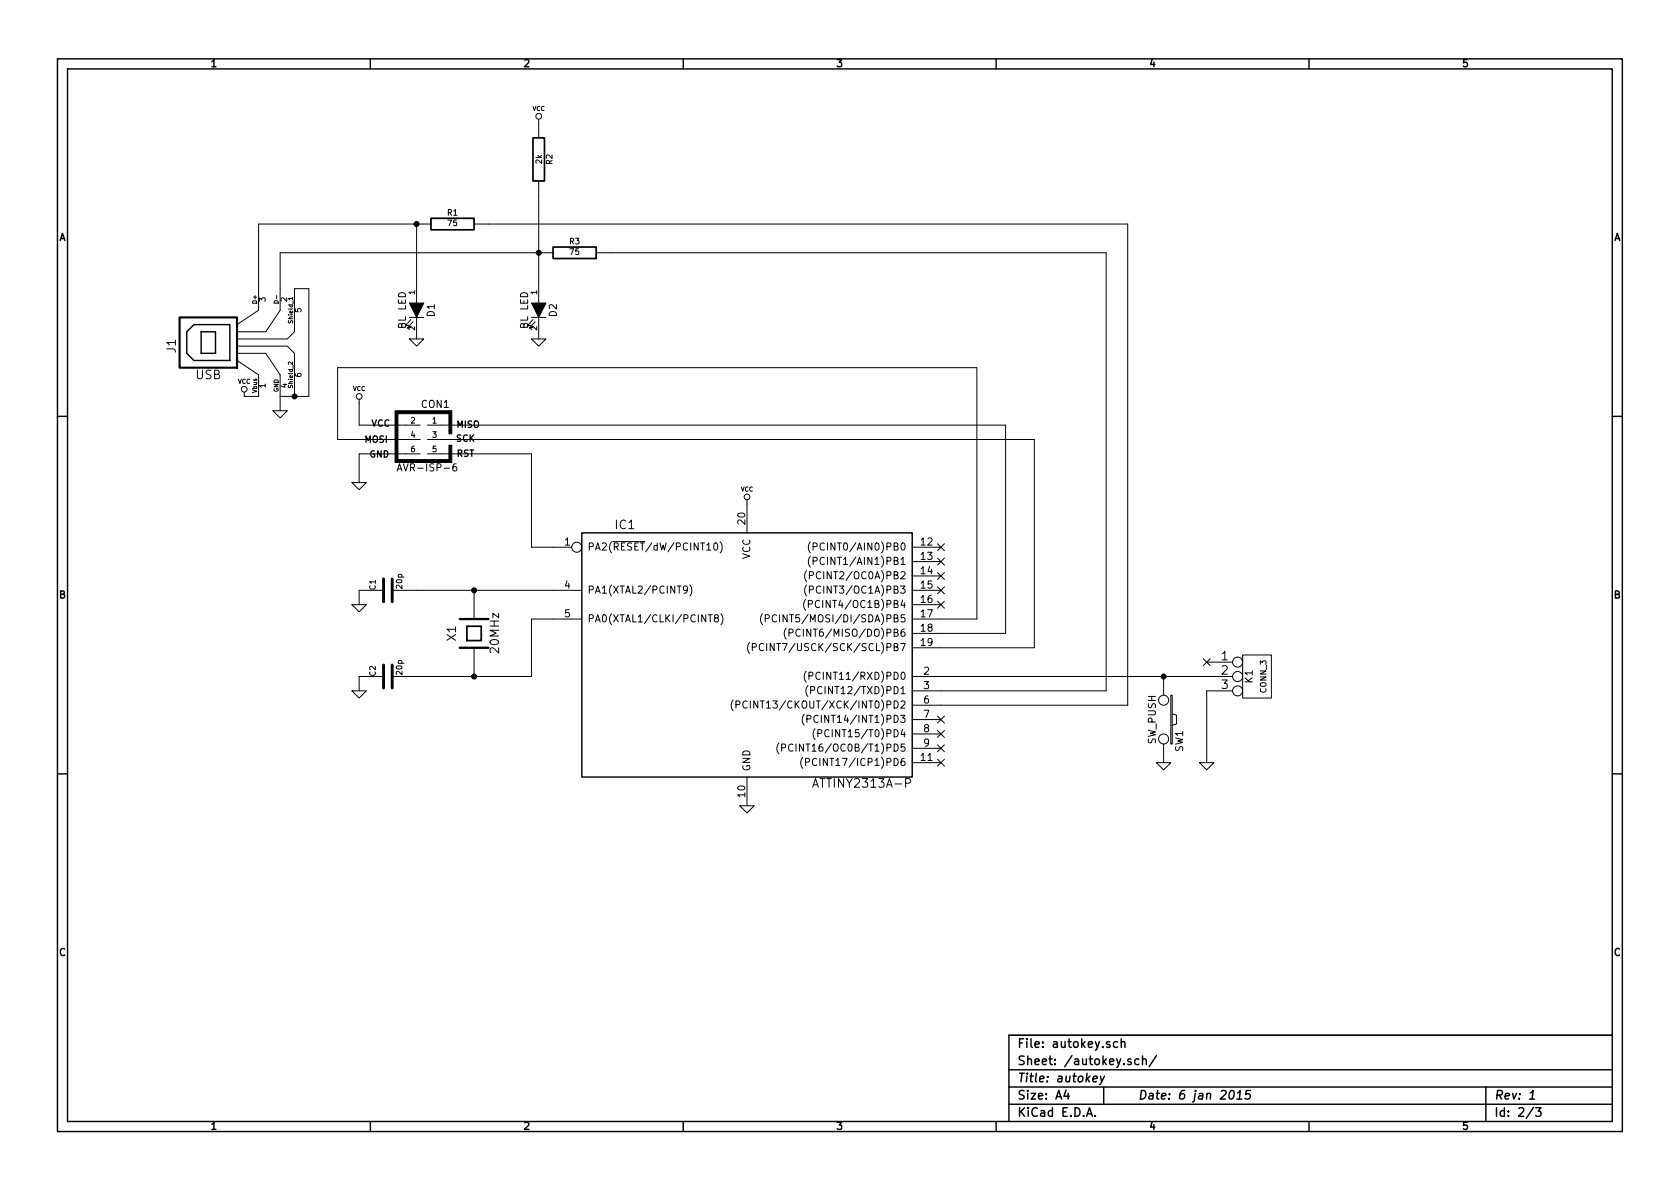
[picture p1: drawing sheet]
<svg xmlns="http://www.w3.org/2000/svg" width="297mm" height="210mm" viewBox="0 0 297 210" stroke-linecap="round" stroke-linejoin="round" font-family="sans-serif">
<g fill="none" stroke="#000" stroke-width=".25">
<path d="M10.2 10.4h276.6v189.7h-276.6zM11.9 12.2h273.2v186.1h-273.2zM65.5 10.4v1.8M120.8 10.4v1.8M176.1 10.4v1.8M231.4 10.4v1.8M34.3 57.4h6.3v6.3h-6.3l-1.3-1.2v-3.8zM35.6 58.7v3.8zM35.6 58.7h2.5zM38.1 58.7v3.8zM10.2 73.6h1.7M35.6 62.5h2.5z"/>
<path d="M285.1 73.6h1.7M102.9 94.2h58.4v43.2h-58.4zM10.2 136.8h1.7M285.1 136.8h1.7M65.5 198.3v1.8M120.8 198.3v1.8M176.1 198.3v1.8M178.4 189.2h106.7M178.4 195.3h106.7M178.4 192.2h106.7M188.5 192.8l-.4 1h1M188.8 193.3v1.1"/>
<path d="M192.1 197.4l.5-1.5 .5 1.5M192.3 197h.7M193.2 190.8l.8-.1v-.3h-.6l-.2 .7 .2 .2 .5-.1M193.6 197.3v.1M194.6 190.3l.2 1M195.1 192.2v3.1M195.3 190.3l-.7 1.4-.2 .1M197.6 184.3a.48 .48 0 0 0-.6 0v.8l.2 .1 .4-.1M198.2 184.3h.1a.36 .36 0 0 1 .6 .1v.8M198.2 183.7v1.5M200 187.3l-.4-.1-.2 .3 .1 .2 .5 .1v.4h-.6M201.4 187.3a.48 .48 0 0 0-.7 .1v.7l.2 .2 .5-.1"/>
<path d="M202 187.4l.1-.1a.36 .36 0 0 1 .6 .2v.8M202 186.7v1.6M204.5 186.7l-1.3 1.9M217.6 193l.3-.2a.88 .88 0 0 1-.3 1.6l-.3-.3a1.19 1.19 0 0 1 .3-1.1zM218.7 194.4h.9M218.8 193.3l.5-.5-.2 1.6M221.1 192.8h-.7l-.2 .8 .2-.2 .6 .1 .1 .2-.2 .5-.2 .2-.6-.2M231.4 198.3v1.8M262.7 192.2v6.1M270.4 194.4h.9M270.6 193.3l.5-.5-.2 1.6M271.1 195.8l-1.3 2"/>
<path d="M271.5 195.9h1l-.5 .6 .4 .1v.7l-.2 .1-.7-.1M285.1 183.1h-106.7v15.2"/>
</g>
<g fill="none" stroke="#000" stroke-width=".18">
<path d="M73.7 39.6v14M76.2 39.6h-30.5v15.3l-3.8 2.5M83.8 39.6h115.6v85.1h-38.1M95.2 21.1v3.3M95.2 32v21.6M41.9 59.9h8.9l1.3-1.2v-7.7h2.5v19.1h-5.1M51.7 52.6v.4M72.4 59.9h2.5l-1.2 1.3zM72.4 56.1h2.5M72.6 56.5l-1 1.2 .7-.2M73 56.9l-1 1.1 .6-.1M73.7 56.1v3.8"/>
<path d="M94 59.9h2.5l-1.3 1.3zM94 56.1h2.5M94.2 56.5l-1 1.2 .7-.2M94.6 56.9l-1 1.1 .6-.1M95.2 56.1v3.8M97.8 44.7h-48.3v10.2l-2.5 3.8h-5.1M105.4 44.7h90.2v77.5h-34.3M35.6 62.5h.1M41.9 63.7l3.8 2.6v3.8h-2.5v-.8M41.9 61.2h8.9l1.3 1.3v7.6M41.9 62.5h5.1l2.5 3.8v6.3M48.3 72.6h2.5l-1.3 1.3z"/>
<path d="M51.7 64v.5l-.5-.5-.2 .2 .1 .2M63.5 70.6v4.6h10.8M74.3 77.7h-14.6v-12.7h113v44.5h-11.4M75.6 75.2h102.2v36.8h-16.5M75.6 77.7h107.3v36.8h-21.6M62.2 85.3h2.6l-1.3 1.3zM70.2 83.3l.4-1.3 .5 1.3M70.4 82.9h.5M74.3 80.3h-10.8v5M75.6 80.3h18.4v16.5h7.1M80.6 82l-.3 .1a.87 .87 0 0 0 0 1.2l.4-.1v-.6l-.4-.1-.2 .2M108.3 95.8h5.7"/>
<path d="M126.3 96.1l.2-.1a.67 .67 0 0 1 .4 .6 .67 .67 0 0 1-.4 .7l-.2-.2-.1-.3zM127.3 95.8a1.47 1.47 0 0 1 0 2M132.1 88.4v5.8M143.3 95.8a1.47 1.47 0 0 0 0 2M143.3 98.4a1.47 1.47 0 0 0 0 1.9M143.8 96.7l.6-.1v-.5l-.2-.1h-.4v1.3M143.8 99.2h.6v-.5l-.2-.2h-.4v1.3M161.3 96.8h5.1M161.3 99.3h5.1M165.8 96.2l1.2 1.2M165.8 98.7l1.2 1.2M167 96.2l-1.2 1.2"/>
<path d="M167 98.7l-1.2 1.2M62.2 106.9h2.6l-1.3 1.3zM67.8 119.6h-4.3v2.6M67.8 104.4h-4.3v2.5M69.3 104.4h33.6M83.8 104.4v5.1M83.8 114.5v5.1M102.9 109.5h-8.9v10.1h-24.7M121.5 104.2l-.2 .2h-.4l-.1-.2 .1-.4 .2-.2h.2l.2 .3a.97 .97 0 0 1-.2 .9l-.4 .1M122 103.4a1.47 1.47 0 0 1 0 2M125.2 108.7h.7M125.6 108.7v1.3"/>
<path d="M126.5 109.3l-.1-.2v-.3l.4-.1 .2 .1v.3l-.6 .2-.1 .2v.2l.2 .3h.3l.2-.3v-.3l-.2-.1M127.5 108.5a1.47 1.47 0 0 1 0 2M132.5 113.6a1.47 1.47 0 0 0 0 1.9M133 114.4h.6l.1-.5-.2-.1h-.5v1.3M134.8 108.5a1.47 1.47 0 0 0 0 2M135 113.9a.5 .5 0 0 0-.6 0 .5 .5 0 0 0-.2 .6 .45 .45 0 0 0 .3 .5 .45 .45 0 0 0 .5-.1M135.3 109.4l.6-.1 .1-.5-.2-.1h-.5v1.3M137.3 108.8a.5 .5 0 0 0-.6 0 .5 .5 0 0 0-.2 .6 .45 .45 0 0 0 .3 .5 .45 .45 0 0 0 .5-.1M139 111.1a1.47 1.47 0 0 0 0 1.9M139.5 111.9h.6l.1-.5-.2-.2h-.5v1.3M142.4 106a1.47 1.47 0 0 0 0 1.9M142.5 118.7a1.47 1.47 0 0 0 0 1.9"/>
<path d="M142.6 100.9a1.47 1.47 0 0 0 0 1.9M142.6 103.4a1.47 1.47 0 0 0 0 2M142.9 106.8h.6l.1-.5-.2-.1h-.5v1.2M143 119.5h.6l.1-.5-.2-.1h-.5v1.2M143.1 101.7h.6l.1-.5-.2-.1h-.5v1.3M143.1 104.3l.6-.1 .1-.4-.2-.2h-.5v1.3M161.3 119.6h56.6M161.3 104.4h5.1M161.3 101.8h5.1M161.3 106.9h5.1M165.8 101.2l1.2 1.3M165.8 103.8l1.2 1.2"/>
<path d="M165.8 106.3l1.2 1.2M167 101.2l-1.2 1.3M167 103.8l-1.2 1.2M167 106.3l-1.2 1.2M205.7 119.6v3.3M212.8 116.5l1.2 1.2M213.4 117.1h4.5M214 116.5l-1.2 1.2M219.7 115.8h5.1v7.6h-5.1zM62.2 122.2h2.6l-1.3 1.2zM129.6 123.8a1.47 1.47 0 0 0 0 1.9M130.1 124.6h.6l.1-.5-.2-.2h-.5v1.3"/>
<path d="M132.1 137.4v5.1M132.1 124.1a.5 .5 0 0 0-.6 0 .5 .5 0 0 0-.2 .6 .45 .45 0 0 0 .3 .5 .45 .45 0 0 0 .5-.1M137.7 131.4a1.47 1.47 0 0 0 0 1.9M138.2 132.2h.6l.1-.5-.2-.1h-.5v1.2M140.2 131.7a.5 .5 0 0 0-.6 0 .5 .5 0 0 0-.2 .6 .45 .45 0 0 0 .3 .5 .45 .45 0 0 0 .5-.1M141.9 133.9a1.47 1.47 0 0 0 0 2M142.2 126.3a1.47 1.47 0 0 0 0 1.9M142.4 134.8l.6-.1 .1-.5-.2-.1h-.5v1.3M142.7 127.1h.6v-.5l-.1-.1h-.5v1.3M142.8 121.2a1.47 1.47 0 0 0 0 2M143.3 122.1l.6-.1 .1-.5-.2-.1h-.5v1.3M144.1 128.8a1.47 1.47 0 0 0 0 2"/>
<path d="M144.6 129.7l.6-.1 .1-.4-.2-.2h-.5v1.3M160.1 138.5l.8-.1 .1-.2-.1-.4-.2-.1h-.6v1.5M161.3 127.2h5.1M161.3 129.8h5.1M161.3 132.3h5.1M161.3 134.9h5.1M165.8 126.6l1.2 1.3M165.8 129.2l1.2 1.2M165.8 131.7l1.2 1.2M165.8 134.3l1.2 1.2M167 126.6l-1.2 1.3M167 129.2l-1.2 1.2"/>
<path d="M167 131.7l-1.2 1.2M167 134.3l-1.2 1.2M204.5 134.9h2.5l-1.3 1.2zM205.7 131.6v3.3M207 122.9h.3v8.7h-.3zM207.3 126.2l.7 .3v1.5l-.7 .3M212.1 134.9h2.5l-1.2 1.2zM217.9 122.2h-4.5v12.7M130.8 142.5h2.5l-1.2 1.3z"/>
<circle cx="95.3" cy="20.6" r=".51"/>
<circle cx="43.2" cy="68.8" r=".51"/>
<circle cx="63.5" cy="70.1" r=".51"/>
<circle cx="102" cy="96.8" r=".89"/>
<circle cx="132.1" cy="87.9" r=".51"/>
<circle cx="218.8" cy="117.1" r=".89"/>
<circle cx="218.8" cy="119.6" r=".89"/>
<circle cx="205.7" cy="130.7" r=".89"/>
<circle cx="205.7" cy="123.8" r=".89"/>
<circle cx="218.8" cy="122.2" r=".89"/>
</g>
<path d="M31.7 56.1h10.2v8.9h-10.2z" fill="none" stroke="#000" stroke-width=".38"/>
<path d="M81.3 114.5h5.1M81.3 109.5h5.1" fill="none" stroke="#000" stroke-width=".41"/>
<path d="M76.2 38.6h7.6v2h-7.6zM94.2 24.4h2.1v7.6h-2.1zM97.8 43.7h7.6v2h-7.6zM82.5 110.7h2.6v2.6h-2.6z" fill="none" stroke="#000" stroke-width=".3"/>
<path d="M67.8 102.4v4M67.8 117.6v4.1M69.3 102.4v4M69.3 117.6v4.1" fill="none" stroke="#000" stroke-width=".51"/>
<g fill="#000" stroke="#000" stroke-width=".25">
<circle cx="73.7" cy="39.6" r=".41"/>
<circle cx="95.2" cy="44.7" r=".41"/>
<circle cx="52.1" cy="70.1" r=".41"/>
<circle cx="83.8" cy="104.4" r=".41"/>
<circle cx="83.8" cy="119.6" r=".41"/>
<circle cx="205.7" cy="119.6" r=".41"/>
</g>
<path d="M72.4 53.6h2.5l-1.2 2.5zM94 53.6h2.5l-1.3 2.5zM69.8 72.6h.6v9.2h-.6zM79.4 72.6h.5v4.1h-.5zM70.4 72.6h9.1v.5h-9.1zM79.4 78.7h.5v3.1h-.5zM70.1 81.3h9.4v.5h-9.4z" fill="#000" stroke="#000" stroke-width=".18"/>
<g font-size="2.1">
<text x="31.2" y="62.4" transform="rotate(-90 31.2 62.4)">J1</text>
<text x="34.6" y="67.1">USB</text>
<text x="108.8" y="93.6">IC1</text>
<text x="80.7" y="113.3" transform="rotate(-90 80.7 113.3)">X1</text>
<text x="88.3" y="115.3" transform="rotate(-90 88.3 115.3)">20MHz</text>
<text x="216" y="116.8">1</text>
<text x="216" y="119.4">2</text>
<text x="216" y="121.9">3</text>
<text x="144.4" y="139.4">ATTINY2313A-P</text>
<text x="179.9" y="185.4">File: autokey.sch</text>
<text x="179.9" y="191.5">Title: autokey</text>
<text x="179.9" y="188.4">Sheet: /autokey.sch/</text>
<text x="179.9" y="197.6">KiCad E.D.A.</text>
<text x="179.9" y="194.5">Size: A4</text>
<text x="201.2" y="194.5">Date: 6 jan 2015</text>
<text x="264.2" y="194.5">Rev: 1</text>
<text x="264.2" y="197.6">Id: 2/3</text>
</g>
<g font-size="1.8">
<text x="37.3" y="11.9">1</text>
<text x="92.7" y="11.9">2</text>
<text x="148" y="11.9">3</text>
<text x="203.3" y="11.9">4</text>
<text x="258.6" y="11.9">5</text>
<text x="10.4" y="42.7">A</text>
<text x="285.3" y="42.7">A</text>
<text x="71.8" y="58" transform="rotate(-90 71.8 58)">BL LED</text>
<text x="76.9" y="56" transform="rotate(-90 76.9 56)">D1</text>
<text x="93.4" y="58" transform="rotate(-90 93.4 58)">BL LED</text>
<text x="98.5" y="56" transform="rotate(-90 98.5 56)">D2</text>
<text x="74.5" y="72.2">CON1</text>
<text x="71.2" y="83.4">AVR-ISP-6</text>
<text x="131.8" y="92.7" transform="rotate(-90 131.8 92.7)">20</text>
<text x="99.8" y="96.5">1</text>
<text x="103.9" y="97.4">PA2(RESET/dW/PCINT10)</text>
<text x="132.7" y="99" transform="rotate(-90 132.7 99)">VCC</text>
<text x="144.9" y="97.4">(PCINT0/AIN0)PB0</text>
<text x="144.9" y="99.9">(PCINT1/AIN1)PB1</text>
<text x="162.9" y="96.5">12</text>
<text x="162.9" y="99.1">13</text>
<text x="162.9" y="101.6">14</text>
<text x="10.4" y="105.9">B</text>
<text x="99.8" y="104.1">4</text>
<text x="103.9" y="105">PA1(XTAL2/PCINT9)</text>
<text x="144" y="102.5">(PCINT2/OC0A)PB2</text>
<text x="144" y="105">(PCINT3/OC1A)PB3</text>
<text x="144" y="107.6">(PCINT4/OC1B)PB4</text>
<text x="162.9" y="104.1">15</text>
<text x="162.9" y="106.7">16</text>
<text x="285.3" y="105.9">B</text>
<text x="99.8" y="109.2">5</text>
<text x="103.9" y="110.1">PA0(XTAL1/CLKI/PCINT8)</text>
<text x="137.9" y="110.1">(PCINT5/MOSI/DI/SDA)PB5</text>
<text x="141.2" y="112.6">(PCINT6/MISO/DO)PB6</text>
<text x="162.9" y="109.2">17</text>
<text x="162.9" y="111.8">18</text>
<text x="135.6" y="115.2">(PCINT7/USCK/SCK/SCL)PB7</text>
<text x="162.9" y="114.3">19</text>
<text x="163.3" y="119.4">2</text>
<text x="133" y="125.3">(PCINT13/CKOUT/XCK/INT0)PD2</text>
<text x="144.1" y="120.3">(PCINT11/RXD)PD0</text>
<text x="144.3" y="122.8">(PCINT12/TXD)PD1</text>
<text x="163.3" y="121.9">3</text>
<text x="163.3" y="124.5">6</text>
<text x="221.5" y="120.7" transform="rotate(-90 221.5 120.7)">K1</text>
<text x="144.1" y="127.9">(PCINT14/INT1)PD3</text>
<text x="145.8" y="130.4">(PCINT15/T0)PD4</text>
<text x="163.3" y="127">7</text>
<text x="163.3" y="129.5">8</text>
<text x="204.4" y="131.6" transform="rotate(-90 204.4 131.6)">SW_PUSH</text>
<text x="132.7" y="136.4" transform="rotate(-90 132.7 136.4)">GND</text>
<text x="140.4" y="133">(PCINT16/OC0B/T1)PD5</text>
<text x="144" y="135.5">(PCINT17/ICP1)PD6</text>
<text x="162.9" y="134.6">11</text>
<text x="163.3" y="132.1">9</text>
<text x="209.2" y="133" transform="rotate(-90 209.2 133)">SW1</text>
<text x="131.8" y="140.9" transform="rotate(-90 131.8 140.9)">10</text>
<text x="10.4" y="169.1">C</text>
<text x="285.3" y="169.1">C</text>
<text x="37.3" y="199.8">1</text>
<text x="92.7" y="199.8">2</text>
<text x="148" y="199.8">3</text>
<text x="203.3" y="199.8">4</text>
<text x="258.6" y="199.8">5</text>
</g>
<g font-size="1.6">
<text x="65.6" y="75.5">VCC</text>
<text x="80.7" y="75.7">MISO</text>
<text x="64.5" y="78.3">MOSI</text>
<text x="65.3" y="80.9">GND</text>
<text x="80.6" y="78.2">SCK</text>
<text x="80.7" y="80.8">RST</text>
</g>
<g font-size="1.4">
<text x="95.9" y="29" transform="rotate(-90 95.9 29)">2k</text>
<text x="97.7" y="29.1" transform="rotate(-90 97.7 29.1)">R2</text>
<text x="79.1" y="38.2">R1</text>
<text x="79.2" y="40">75</text>
<text x="100.7" y="43.3">R3</text>
<text x="100.8" y="45.1">75</text>
<text x="47" y="53.3" transform="rotate(-90 47 53.3)">3</text>
<text x="50.8" y="53.3" transform="rotate(-90 50.8 53.3)">2</text>
<text x="73.4" y="52.1" transform="rotate(-90 73.4 52.1)">1</text>
<text x="95" y="52.1" transform="rotate(-90 95 52.1)">1</text>
<text x="53.3" y="55.2" transform="rotate(-90 53.3 55.2)">5</text>
<text x="73.4" y="58.4" transform="rotate(-90 73.4 58.4)">2</text>
<text x="95" y="58.4" transform="rotate(-90 95 58.4)">2</text>
<text x="47" y="68.6" transform="rotate(-90 47 68.6)">1</text>
<text x="50.8" y="68.6" transform="rotate(-90 50.8 68.6)">4</text>
<text x="53.3" y="66.7" transform="rotate(-90 53.3 66.7)">6</text>
<text x="72.6" y="74.9">2</text>
<text x="72.6" y="77.5">4</text>
<text x="76.5" y="74.9">1</text>
<text x="76.5" y="77.5">3</text>
<text x="72.6" y="80">6</text>
<text x="76.5" y="80">5</text>
<text x="66.5" y="104.3" transform="rotate(-90 66.5 104.3)">C1</text>
<text x="71.2" y="104" transform="rotate(-90 71.2 104)">20p</text>
<text x="66.5" y="119.5" transform="rotate(-90 66.5 119.5)">C2</text>
<text x="71.2" y="119.3" transform="rotate(-90 71.2 119.3)">20p</text>
<text x="224" y="122.5" transform="rotate(-90 224 122.5)">CONN_3</text>
</g>
<g font-size="1.1">
<text x="94.1" y="19.6">VCC</text>
<text x="45.5" y="53.6" transform="rotate(-90 45.5 53.6)">D+</text>
<text x="49.3" y="53.5" transform="rotate(-90 49.3 53.5)">D-</text>
<text x="51.8" y="57" transform="rotate(-90 51.8 57)">Shield_1</text>
<text x="42.1" y="67.9">VCC</text>
<text x="45.5" y="69.5" transform="rotate(-90 45.5 69.5)">Vbus</text>
<text x="49.3" y="69.4" transform="rotate(-90 49.3 69.4)">GND</text>
<text x="51.8" y="68.5" transform="rotate(-90 51.8 68.5)">Shield_2</text>
<text x="62.4" y="69.2">VCC</text>
<text x="131" y="86.9">VCC</text>
</g>
</svg>
